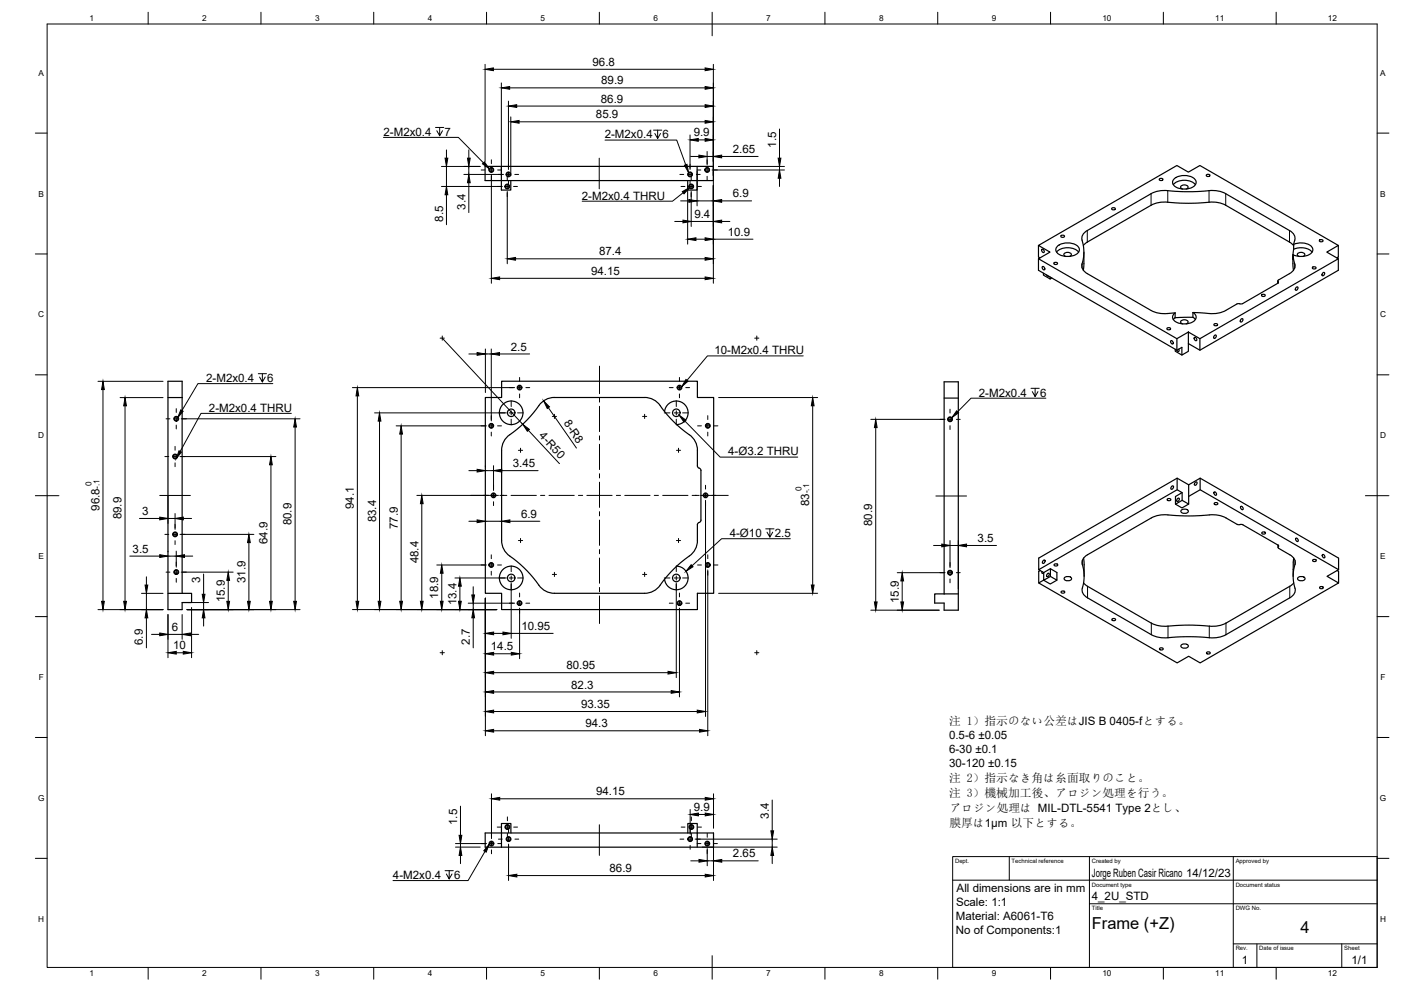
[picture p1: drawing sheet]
<svg xmlns="http://www.w3.org/2000/svg" width="594mm" height="420mm" viewBox="0 0 594 420" stroke-linecap="round" stroke-linejoin="round" font-family="sans-serif">
<!-- layer: Visible -->
<g fill="none" stroke="#000" stroke-width=".51">
<path d="M205.7 70.5h96.8v6.1h-96.8zM212.6 70.5v10.1h4v-4M295.6 70.5v10.1h-4v-4M491.6 75.9a.84 .84 0 0 1 .9-.3 .84 .84 0 0 1 .6 .7 .84 .84 0 0 1-.9 .3 .84 .84 0 0 1-.6-.7zM497.5 78.3a6.8 6.8 0 0 1 9.4 0M498 75.7a7.1 7.1 0 0 1 8.9 .5 2.3 2.3 0 0 1-1.8 3.5 6.6 6.6 0 0 1-7.8-1.9 1.96 1.96 0 0 1 .7-2.1zM511.5 74.2a.84 .84 0 0 1 .9-.3 .84 .84 0 0 1 .6 .6 .84 .84 0 0 1-.8 .4 .84 .84 0 0 1-.7-.7zM449.9 100a.84 .84 0 0 1 .8-.3 .84 .84 0 0 1 .7 .7 .84 .84 0 0 1-.9 .3 .84 .84 0 0 1-.6-.7zM471.4 88.3a.84 .84 0 0 1 .9-.3 .84 .84 0 0 1 .6 .7 .84 .84 0 0 1-.9 .3 .84 .84 0 0 1-.6-.7zM495.2 80.8a12.1 12.1 0 0 0-7.1 1.3l-27 15.6a3.7 3.7 0 0 0-2 5.1 18.3 18.3 0 0 1-.4 9.8l.6 1.8 1.8 1.6 27 15.6a15 15 0 0 0 10.2 1.1M495.2 80.8l7 .5 10.5-.5M501.4 80.1a.87 .87 0 0 1-.7-1 .87 .87 0 0 1 1.1-.7 1.27 1.27 0 0 1 1.3 .1 1.27 1.27 0 0 1 .6 1.2l-.7 .4"/>
<path d="M512.7 80.8a12 12 0 0 1 7 1.3l27.1 15.6a3.6 3.6 0 0 1 2 5l-.2 3M440.4 104.1l58.6-33.9 4.9 2.8 4.9-2.8 58.7 33.9-4.9 2.8 4.9 2.8-58.7 33.9-4.9-2.8-4.9 2.8-58.6-33.9 4.8-2.8zM440.4 109.7v4.9l58.6 33.9 2.2-1.2v3.2l2.7-1.6v-8.1M440.4 104.1v4.9l.6 .3M441.8 105.6a.83 .83 0 0 1 .9 .5 .83 .83 0 0 1-.2 1l-.8-.8zM442.1 113a.83 .83 0 0 1 .8 .5 .83 .83 0 0 1-.2 .9l-.8-.7zM442.5 115.8v.8l2.8 1.7v-.8M443.8 116.6l.5 .5h.4M446 117.9l-.7 .4M446.9 111.5a.84 .84 0 0 1 .9-.3 .84 .84 0 0 1 .6 .7 .84 .84 0 0 1-.9 .3 .84 .84 0 0 1-.6-.7zM448 106.9a6.8 6.8 0 0 1 9.4 0M448.5 104.3a7.1 7.1 0 0 1 8.8 .5 2.3 2.3 0 0 1-1.8 3.4 6.6 6.6 0 0 1-7.7-1.8 1.96 1.96 0 0 1 .7-2.1z"/>
<path d="M451.9 108.7a.87 .87 0 0 1-.7-1 .87 .87 0 0 1 1.1-.7 1.27 1.27 0 0 1 1.3 .1 1.27 1.27 0 0 1 .6 1.2l-.7 .4M459.4 104.1l1.7-1.5 27-15.6a13.4 13.4 0 0 1 8.8-1.1l10.5 .2a27.1 27.1 0 0 1 10.3 0l2 .9 27.1 15.6 1.8 1.6M459.6 106.9l-.2 7.7M541.8 119.1v1M542 119.4l-.2 .7M548.3 108l.2 6.6M548.3 108l.4 3a3.7 3.7 0 0 1-1.9 5l-4.7 2.7-.1 .7M548.6 105.7l-.3 4.3M548.6 103.6a7 7 0 0 1 7.8 1.3 2.69 2.69 0 0 1-2.6 3.6l-3.3 .2-2.2-.7M548.6 105.7a7 7 0 0 1 7.8 1.2M550.9 108.7a.87 .87 0 0 1-.7-1 .87 .87 0 0 1 1.1-.7 1.27 1.27 0 0 1 1.3 .1 1.27 1.27 0 0 1 .6 1.2l-.7 .4M556.5 113.4a.84 .84 0 0 1 .9-.3 .84 .84 0 0 1 .6 .6 .84 .84 0 0 1-.9 .4 .84 .84 0 0 1-.6-.7z"/>
<path d="M559.5 101.9a.84 .84 0 0 1 .8-.4 .84 .84 0 0 1 .7 .7 .84 .84 0 0 1-.9 .4 .84 .84 0 0 1-.6-.7zM560.9 115.7l.5-.2a.76 .76 0 0 1 .2 1 .76 .76 0 0 1-1 .3zM567.5 109.7v4.9l-58.7 33.9-4.9-2.8M567.5 104.1v4.9l-.6 .3M494.8 139.2a.84 .84 0 0 1 .9-.3 .84 .84 0 0 1 .6 .7 .84 .84 0 0 1-.8 .3 .84 .84 0 0 1-.7-.7zM498.3 132.7v2l7.5-.2M498.3 134.7l-.8 .8M501.4 137.3a.87 .87 0 0 1-.7-1 .87 .87 0 0 1 1.1-.7 1.27 1.27 0 0 1 1.3 .1 1.27 1.27 0 0 1 .6 1.2l-.7 .4M505.8 132.5v2M505.9 134.5l1 1M505.9 132.5a2.26 2.26 0 0 1 1.3 2.4 2.26 2.26 0 0 1-2.1 1.9 6.8 6.8 0 0 1-7.7-1.6 1.98 1.98 0 0 1 .9-2.5M514.8 137.5a.84 .84 0 0 1 .8-.4 .84 .84 0 0 1 .7 .7 .84 .84 0 0 1-.9 .4 .84 .84 0 0 1-.6-.7z"/>
<path d="M524.5 128.9l-4.7 2.7a13.4 13.4 0 0 1-8.8 1.2l-5.2-.3M526.3 135.3l.4-.2a.76 .76 0 0 1 .2 1 .76 .76 0 0 1-.9 .3zM526.9 128.7l-2.4 .2M535 125.1a.84 .84 0 0 1 .8-.4 .84 .84 0 0 1 .7 .7 .84 .84 0 0 1-.9 .3 .84 .84 0 0 1-.6-.6zM541.8 120.1l-14.9 8.6M549.6 121.9l.5-.3a.76 .76 0 0 1 .1 1 .76 .76 0 0 1-.9 .3zM496.5 144.4a.83 .83 0 0 1 .9 .5 .83 .83 0 0 1-.2 1l-.8-.8zM498.3 148.1v.8l2.9 1.6M499 143.6v4.9M499.8 148l.1 1-.6-.1-.3-.5M506.5 143a.83 .83 0 0 1 .9 .5 .83 .83 0 0 1-.2 1l-.8-.8zM508.8 143.6v4.9"/>
<path d="M515 142.3l.4-.3a.76 .76 0 0 1 .2 1 .76 .76 0 0 1-.9 .3zM71.2 168.6h6M205.8 168.5h6.9v-6.9h83v6.9h6.9v83h-6.9v6.9h-83v-6.9h-6.9zM279.9 172a55.7 55.7 0 0 0 13.7 13.5l1 1.3 1 2.4 .2 8.6 1.2 1 .2 .7v21l-.2 .6-1.2 1-.1 7.1a8.9 8.9 0 0 1-5.3 7.9l-3.5 3M279.9 171.9a7.9 7.9 0 0 0-6.6-3.4h-38.2a8.7 8.7 0 0 0-7.7 5 59 59 0 0 1-12.6 12l-1.7 2.9-.4 2.5v38.3a8.8 8.8 0 0 0 5 7.7 59.9 59.9 0 0 1 11.9 12.5l3 1.7 2.5 .4h38.3a8 8 0 0 0 6.5-3.4M281.8 174.5a5 5 0 0 1 5.3-4.5 5 5 0 0 1 4.7 5.1 5 5 0 0 1-4.9 4.9M400.3 161.9h6.1v96.8h-6.1v-3h-4v-3.9h4zM400.3 168.8h6.1M494.9 211.6a.84 .84 0 0 1 .9-.3 .84 .84 0 0 1 .6 .7 .84 .84 0 0 1-.8 .3 .84 .84 0 0 1-.7-.7zM496.8 206.2l.5-.2a.76 .76 0 0 1 .2 1 .76 .76 0 0 1-1 .3zM499.2 202.7v4.9M499.3 211.4l.4-.2a.76 .76 0 0 1 .2 .9 .76 .76 0 0 1-.9 .4z"/>
<path d="M500.9 216.3a1.87 1.87 0 0 1 3 .6 1.81 1.81 0 0 1-3.2-.3zM501.3 212.1l-2.8 1.7M504 205.5l4.9-2.8 58.7 33.9v4.9M504 205.5l-4.8-2.8-58.7 33.9v4.9M504 210.5l4.9-2.9 58.7 33.9M504 213.7l-2.8 1.6-2.7-1.5v-3.3l2.8-1.6-2.1-1.3-58.7 33.9 2.1 1.3 2.8-1.7 2.8 1.6v3.3l-2.8-1.6M504 205.5v8.2l-2.7-1.6v-3.2M506.8 204.5l.5-.2a.76 .76 0 0 1 .1 1 .76 .76 0 0 1-.9 .3zM508.9 202.7v4.9M514.9 213.4a.84 .84 0 0 1 .9-.4 .84 .84 0 0 1 .6 .7 .84 .84 0 0 1-.9 .3 .84 .84 0 0 1-.6-.6zM514.9 208.6a.83 .83 0 0 1 .8 .5 .83 .83 0 0 1-.2 .9l-.7-.8zM526.2 214.7a.83 .83 0 0 1 .8 .5 .83 .83 0 0 1-.2 .9l-.7-.8z"/>
<path d="M442.4 237.7l.4-.3a.76 .76 0 0 1 .2 1 .76 .76 0 0 1-.9 .3zM447 239.3a.84 .84 0 0 1 .9-.3 .84 .84 0 0 1 .6 .7 .84 .84 0 0 1-.9 .3 .84 .84 0 0 1-.6-.7zM459.5 236.6l.2 7.7M524.6 222.3l-4.7-2.7a13.5 13.5 0 0 0-8.9-1.1l-10.5 .2a27.5 27.5 0 0 0-10.2 0l-2.1 .9-27 15.6a3.7 3.7 0 0 0-2 5.1 18.3 18.3 0 0 1-.4 9.7l.6 1.9 1.8 1.6 27 15.6a12 12 0 0 0 7.1 1.3M524.6 222.3l2.4 .2M527 222.5l14.9 8.6M535.1 225.8a.84 .84 0 0 1 .8-.3 .84 .84 0 0 1 .7 .7 .84 .84 0 0 1-.9 .3 .84 .84 0 0 1-.6-.7zM541.9 231.1v1M541.9 231.1l.2 .7M542.1 231.8l.1 .7 4.7 2.7a3.7 3.7 0 0 1 2 5.1 18 18 0 0 0 .3 9.7l-.5 1.9-1.8 1.6-27 15.6a11.9 11.9 0 0 1-7.1 1.3M548.6 236.6l-.3 7.7M549.5 228.2a.83 .83 0 0 1 .9 .5 .83 .83 0 0 1-.2 .9l-.8-.8z"/>
<path d="M556.6 237.4a.84 .84 0 0 1 .9-.3 .84 .84 0 0 1 .6 .7 .84 .84 0 0 1-.8 .3 .84 .84 0 0 1-.7-.7zM560.8 235.1a.83 .83 0 0 1 .9 .5 .83 .83 0 0 1-.2 1l-.8-.8zM71.2 251.6h10v3.9h-4v3h-6v-96.9h6v90M281.8 245.6l-1.9 2.5M286.9 240.1l-5.1 5.5M286.9 240a5 5 0 0 1 4.9 5 5 5 0 0 1-4.7 5 5 5 0 0 1-5.3-4.4M400.3 251.8h6.1M441.1 241.9l-.6 .4v4.9M441.9 242.3v.8l.7-.3M444.1 243.3l.5-.3a.76 .76 0 0 1 .2 1 .76 .76 0 0 1-1 .3zM445.4 241.1v3.3l-2.8 1.6v-3.2M448.2 246l-2.9 1.6-2.7-1.6"/>
<path d="M450 250.8a.84 .84 0 0 1 .8-.3 .84 .84 0 0 1 .7 .7 .84 .84 0 0 1-.9 .3 .84 .84 0 0 1-.6-.7zM451.4 244.9a1.87 1.87 0 0 1 3 .6 1.81 1.81 0 0 1-3.2-.3zM459.5 247.2l1.7 1.4 27 15.6a15.8 15.8 0 0 0 10.6 1l8.8-.1a28.1 28.1 0 0 0 10.2-.1l2.1-.8 27-15.6 1.7-1.4M550.4 244.9a1.87 1.87 0 0 1 3 .6 1.81 1.81 0 0 1-3.2-.3zM559.6 249a.84 .84 0 0 1 .9-.4 .84 .84 0 0 1 .6 .7 .84 .84 0 0 1-.9 .4 .84 .84 0 0 1-.6-.7zM567 241.9l.6 .4v4.9M567.6 241.5l-4.9 2.8 4.9 2.9-58.7 33.9-4.9-2.9-4.8 2.9-58.7-33.9 2.1-1.3M471.5 262.5a.84 .84 0 0 1 .9-.3 .84 .84 0 0 1 .6 .7 .84 .84 0 0 1-.9 .3 .84 .84 0 0 1-.6-.7zM491.7 274.9a.84 .84 0 0 1 .9-.3 .84 .84 0 0 1 .6 .7 .84 .84 0 0 1-.9 .3 .84 .84 0 0 1-.6-.7zM495.3 270.4l8.7-.5 8.8 .5M500.9 273.5a1.87 1.87 0 0 1 3 .5 1.81 1.81 0 0 1-3.2-.2zM511.6 276.6a.84 .84 0 0 1 .9-.3 .84 .84 0 0 1 .6 .7 .84 .84 0 0 1-.8 .3 .84 .84 0 0 1-.7-.7z"/>
<path d="M205.7 353.2h96.9v6h-96.9zM216.6 353.2v-4.1h-4v10.1M291.7 353.2v-4.1h4v10.1"/>
<circle cx="208.4" cy="72" r=".81"/>
<circle cx="215.1" cy="79.1" r=".81"/>
<circle cx="215.6" cy="73.9" r=".81"/>
<circle cx="292.6" cy="73.9" r=".81"/>
<circle cx="293.1" cy="79.1" r=".81"/>
<circle cx="299.9" cy="72" r=".81"/>
<circle cx="74.8" cy="177.5" r=".81"/>
<circle cx="216.8" cy="175" r="1.6"/>
<circle cx="216.8" cy="175" r="5"/>
<circle cx="220.3" cy="164.3" r=".81"/>
<circle cx="286.8" cy="175" r="1.6"/>
<circle cx="288.1" cy="164.3" r=".81"/>
<circle cx="402.9" cy="177.8" r=".81"/>
<circle cx="74.2" cy="193.5" r=".81"/>
<circle cx="208.3" cy="180.5" r=".81"/>
<circle cx="300.1" cy="180.5" r=".81"/>
<circle cx="209.3" cy="210" r=".81"/>
<circle cx="299.2" cy="210" r=".81"/>
<circle cx="74.2" cy="226.6" r=".81"/>
<circle cx="208.3" cy="239.5" r=".81"/>
<circle cx="300.1" cy="239.5" r=".81"/>
<circle cx="74.8" cy="242.6" r=".81"/>
<circle cx="216.8" cy="245" r="1.6"/>
<circle cx="216.8" cy="245" r="5"/>
<circle cx="220.3" cy="255.7" r=".81"/>
<circle cx="286.8" cy="245" r="1.6"/>
<circle cx="288.1" cy="255.7" r=".81"/>
<circle cx="402.9" cy="242.8" r=".81"/>
<circle cx="208.4" cy="357.7" r=".81"/>
<circle cx="215.1" cy="350.6" r=".81"/>
<circle cx="215.7" cy="355.8" r=".81"/>
<circle cx="292.7" cy="355.8" r=".81"/>
<circle cx="293.2" cy="350.6" r=".81"/>
<circle cx="299.9" cy="357.7" r=".81"/>
</g>
<!-- layer: Visible Narrow -->
<g fill="none" stroke="#000" stroke-width=".42">
<path d="M461.1 97.7v4.9M488.1 82.1v4.9M495.2 80.8v4.9M512.7 80.8v4.9M519.7 82.1v4.9M546.8 97.7v4.9M458.8 112v1.6M542 119.4v.6M549 112v1.6M458.9 237.7v1.6M542.1 231.2v.6M549.1 237.7v1.6"/>
<path d="M461.2 248.6v4.9M546.9 248.6v4.9M488.2 264.2v4.9M495.3 265.5v4.9M512.8 265.5v4.9M519.9 264.2v4.9"/>
<circle cx="208.4" cy="72" r="1.04"/>
<circle cx="215.1" cy="79.1" r="1.04"/>
<circle cx="215.6" cy="74" r="1.04"/>
<circle cx="292.6" cy="73.9" r="1.04"/>
<circle cx="293.1" cy="79.1" r="1.04"/>
<circle cx="299.9" cy="72" r="1.04"/>
<circle cx="74.8" cy="177.5" r="1.04"/>
<circle cx="220.3" cy="164.3" r="1.03"/>
<circle cx="288.1" cy="164.3" r="1.03"/>
<circle cx="402.9" cy="177.8" r="1.04"/>
<circle cx="74.2" cy="193.5" r="1.04"/>
<circle cx="208.3" cy="180.5" r="1.03"/>
<circle cx="300.1" cy="180.5" r="1.03"/>
<circle cx="209.3" cy="210" r="1.03"/>
<circle cx="299.2" cy="210" r="1.03"/>
<circle cx="74.2" cy="226.5" r="1.04"/>
<circle cx="208.3" cy="239.5" r="1.03"/>
<circle cx="300.1" cy="239.5" r="1.03"/>
<circle cx="74.8" cy="242.5" r="1.04"/>
<circle cx="220.3" cy="255.7" r="1.03"/>
<circle cx="288.1" cy="255.7" r="1.03"/>
<circle cx="402.9" cy="242.8" r="1.04"/>
<circle cx="208.4" cy="357.7" r="1.04"/>
<circle cx="215.1" cy="350.6" r="1.04"/>
<circle cx="215.7" cy="355.8" r="1.04"/>
<circle cx="292.7" cy="355.8" r="1.04"/>
<circle cx="293.2" cy="350.6" r="1.04"/>
<circle cx="299.9" cy="357.7" r="1.04"/>
</g>
<!-- layer: BORDER -->
<g fill="none" stroke="#000" stroke-width=".42">
<path d="M20 10.2h564v400h-564zM62.8 5.2v5M110.7 5.2v5M158.5 5.2v5M206.3 5.2v5M254.1 5.2v5M302 5.2v10M349.8 5.2v5M397.6 5.2v5M445.5 5.2v5M493.3 5.2v5M541.1 5.2v5"/>
<path d="M15 56.4h5M584 56.4h5M15 107.7h5M584 107.7h5M15 158.9h5M584 158.9h5M15 210.2h10M579 210.2h10M15 261.4h5M584 261.4h5M15 312.7h5M584 312.7h5"/>
<path d="M15 363.9h5M584 363.9h5M62.8 410.2v5M110.7 410.2v5M158.5 410.2v5M206.3 410.2v5M254.1 410.2v5M302 405.2v10M349.8 410.2v5M397.6 410.2v5M445.5 410.2v5M493.3 410.2v5"/>
<path d="M541.1 410.2v5"/>
</g>
<!-- layer: TITLEBLOCK -->
<path d="M404 363.2h180v47h-180zM404 373.2h180M428 363.2v10M462 363.2v47M523 363.2v47M462 383.2h122M523 400.2h61M533 400.2v10M569 400.2v10" fill="none" stroke="#000" stroke-width=".42"/>
<!-- layer: Smart Centers -->
<g fill="none" stroke="#000" stroke-width=".42">
<path d="M204 72.1h1.7M207.5 72.1h1.8M208.4 67.8v1.6M208.4 71.2v1.8M208.4 74.7v1.7M210.8 79.1h1.6M211 72.1h1.7M211.3 74h1.6M214.2 79.1h1.8M214.7 74h1.8M215.1 74.8v1.6M215.1 78.2v1.8"/>
<path d="M215.6 69.7v1.6M215.6 73.1v1.8M215.6 76.6v1.7M217.8 79.1h1.6M218.3 74h1.6M254.1 67.1v13M288.3 74h1.6M288.8 79.1h1.6M291.7 74h1.8M292.2 79.1h1.8M292.6 69.7v1.6M292.6 73.1v1.8"/>
<path d="M292.6 76.6v1.7M293.1 74.8v1.6M293.1 78.2v1.8M295.3 74h1.6M295.6 72.1h1.6M295.8 79.1h1.6M299 72.1h1.7M299.8 67.8v1.6M299.8 71.2v1.8M299.8 74.7v1.7M302.5 72.1h1.7M215.1 81.7v1.7"/>
<path d="M293.1 81.7v1.7M186.6 143.4h1.8M187.5 142.5v1.8M254.2 155.2v11.7M320 143.4h1.8M320.9 142.5v1.8M70.4 177.6h1.7M73.9 177.6h1.7M74.7 173.2v1.7M74.7 176.7v1.8M77.4 177.6h1.6M208.3 176.2v1.7"/>
<path d="M208.3 179.6v1.8M211.7 175h2.4M215.9 175h1.8M216 164.3h1.6M216.8 169.9v2.5M216.8 174.2v1.7M216.8 177.7v2.4M219.4 164.3h1.8M219.5 175h2.4M220.3 160v1.7M220.3 163.4v1.8M220.3 167v1.7"/>
<path d="M223 164.3h1.6M234.2 176.6h1.8M235.1 175.6v1.8M254.2 168.7v1.8M254.2 172.3v10.7M272.5 176.6h1.7M273.3 175.6v1.8M281.7 175h2.4M283.8 164.3h1.6M285.9 175h1.8M286.8 169.9v2.5M286.8 174.2v1.7"/>
<path d="M286.8 177.7v2.4M287.2 164.3h1.8M288.1 160v1.7M288.1 163.4v1.8M288.1 167v1.7M289.5 175h2.4M290.8 164.3h1.6M300.1 176.2v1.7M300.1 179.6v1.8M398.5 177.8h1.7M402 177.8h1.7M402.8 173.5v1.6"/>
<path d="M402.8 176.9v1.8M405.5 177.8h1.7M69.9 193.6h1.7M73.3 193.6h1.8M74.2 189.3v1.6M74.2 192.7v1.8M74.2 196.2v1.7M74.7 180.2v1.7M76.9 193.6h1.6M204 180.6h1.6M207.4 180.6h1.8M208.3 183.2v1.6"/>
<path d="M211 180.6h1.6M219.8 190.9h1.8M220.7 190v1.8M254.2 184.8v1.8M254.2 188.4v10.7M286.8 190.9h1.8M287.7 190v1.8M295.8 180.6h1.6M299.2 180.6h1.8M300.1 183.2v1.6M302.8 180.6h1.6M402.8 180.5v1.6"/>
<path d="M67.7 210.1h13M199.6 210h11.7M209.3 205.7v1.7M209.3 209.1v1.8M209.3 212.7v1.7M211.9 210h3M216.7 210h10.7M229.2 210h1.8M232.8 210h10.7M245.3 210h1.8M248.9 210h10.7M254.2 200.9v1.7"/>
<path d="M254.2 204.4v10.7M254.2 216.9v1.8M261.4 210h1.7M264.9 210h10.8M277.4 210h1.8M281 210h10.7M293.5 210h3M297.1 210h11.7M299.2 205.7v1.7M299.2 209.1v1.8M299.2 212.7v1.7M396.9 210.3h13"/>
<path d="M69.9 226.6h1.7M73.3 226.6h1.8M74.2 222.3v1.6M74.2 225.7v1.8M74.2 229.2v1.7M74.7 238.3v1.6M76.9 226.6h1.6M204 239.5h1.6M207.4 239.5h1.8M208.3 235.2v1.7M208.3 238.7v1.7M211 239.5h1.6"/>
<path d="M216.8 239.9v2.5M219.8 229.2h1.8M220.7 228.3v1.8M254.2 220.5v10.7M254.2 233v1.8M254.2 236.6v10.7M286.8 239.9v2.5M286.8 229.2h1.8M287.7 228.3v1.8M295.8 239.5h1.6M299.2 239.5h1.8M300.1 235.2v1.7"/>
<path d="M300.1 238.7v1.7M302.8 239.5h1.6M402.8 238.5v1.6M70.4 242.6h1.7M73.9 242.6h1.7M74.7 241.7v1.8M74.7 245.2v1.7M77.4 242.6h1.6M208.3 242.2v1.7M211.7 245h2.4M215.9 245h1.8M216 255.7h1.6"/>
<path d="M216.8 244.2v1.7M216.8 247.7v2.4M219.4 255.7h1.8M219.5 245h2.4M220.3 251.4v1.7M220.3 254.8v1.8M220.3 258.4v1.7M223 255.7h1.6M234.2 243.5h1.8M235.1 242.7v1.7M254.2 249.1v1.8M254.2 252.6v11.8"/>
<path d="M272.5 243.5h1.7M273.3 242.7v1.7M281.7 245h2.4M283.8 255.7h1.6M285.9 245h1.8M286.8 244.2v1.7M286.8 247.7v2.4M287.2 255.7h1.8M288.1 251.4v1.7M288.1 254.8v1.8M288.1 258.4v1.7M289.5 245h2.4"/>
<path d="M290.8 255.7h1.6M300.1 242.2v1.7M398.5 242.8h1.7M402 242.8h1.7M402.8 241.9v1.8M402.8 245.5v1.6M405.5 242.8h1.7M186.6 276.7h1.8M187.5 275.8v1.8M320 276.7h1.8M320.9 275.8v1.8M204.1 357.7h1.6"/>
<path d="M207.5 357.7h1.8M208.4 353.4v1.6M208.4 356.8v1.8M210.8 350.7h1.7M211.1 357.7h1.6M211.3 355.8h1.7M214.2 350.7h1.8M214.8 355.8h1.7M215.2 346.4v1.6M215.2 349.8v1.8M215.2 353.3v1.7M215.6 351.5v1.6"/>
<path d="M215.6 354.9v1.8M215.6 358.4v1.7M217.8 350.7h1.7M218.3 355.8h1.7M254.1 349.7v13M288.3 355.8h1.7M288.8 350.7h1.7M291.8 355.8h1.7M292.2 350.7h1.8M292.7 351.5v1.6M292.7 354.9v1.8M292.7 358.4v1.7"/>
<path d="M293.2 346.4v1.6M293.2 349.8v1.8M293.2 353.3v1.7M295.3 355.8h1.7M295.6 357.7h1.6M295.8 350.7h1.7M299 357.7h1.8M299.9 353.4v1.6M299.9 356.8v1.8M302.6 357.7h1.6M208.4 360.3v1.7M299.9 360.3v1.7"/>
</g>
<!-- layer: FD_Dimensions -->
<g fill="none" stroke="#000" stroke-width=".42">
<path d="M205.7 27.3v41.2M209.2 29.4h89.8M212.6 35.2v39.3M216.1 37.3h82.9M302.5 27.3v92.8M215.6 42.9v29M216.6 49.6v24.9M219.1 45h79.9M220.1 51.6h78.9M292.6 57.2v14.7M296.1 59.3h2.9M330.5 54.7v12.4"/>
<path d="M187.2 70.6h16.4M187.2 79.1h25.8M189.3 63.6v3.5M189.3 70.6v8.5M196.7 74h16.8M198.8 63.6v3.5M198.8 70.6v3.4M198.8 77.5v12.6M208.4 74.2v45.9M291.6 78.7v24.8M292.9 66.3h3.5M295.6 72.7v14.6"/>
<path d="M299.8 64.2v5.8M299.8 66.3h2.7M301.9 72.1h30.7M304.6 70.6h28M306 66.3h15.5M330.5 70.6v1.5M330.5 75.6v3.5M189.3 82.6v12.7M215.1 81.2v30.6M286.1 93.9h3.5M288.6 85.2h3.5M293.1 81.2v14.8"/>
<path d="M293.1 93.9h9.4M295.6 85.2h6.9M306 85.2h12.7M306 93.9h3.5M211.9 118h87.1M218.6 109.7h80.4M295.1 101.4h3.9M302.5 101.4h16.8M187.5 143.4l34.2 36.5M198.8 150.1h3.5M205.8 148v18.4M205.8 150.1h2.5"/>
<path d="M208.3 148v30.4M211.8 150.1h12.8M41.6 161.7h27.5M43.7 165.2v89.8M50.9 168.6h18.2M53 172.1v82.9M76.8 177.6h50.4M149.4 164.3h68.8M151.5 167.9v87M158.8 175h55.9M160.9 178.5v76.4M232.5 172.8l11.9 17.2"/>
<path d="M304.7 168.6h42M344.6 172v76M369.3 177.8h31.4M76.3 193.6h40.7M114.9 197.1v57.9M125.1 181.1v73.9M168 180.6h38.2M170.1 184v70.9M198.8 199.5h3.5M205.8 197.4v.7M205.8 199.5h3.5M209.3 197.4v10.5"/>
<path d="M212.8 199.5h15.4M224 182.5l13.2 14.1M371.3 181.3v73.9M59.1 219.8h8.6M71.2 210.1v11.8M71.2 219.8h3M74.2 217.7v6.8M77.7 219.8h3.5M176.8 210h30.4M178.9 213.6v41.3M299.2 212.1v91.7M55 235.8h12.7"/>
<path d="M71.2 233.7v.3M71.2 235.8h3.5M74.7 233.7v6.8M76.3 226.6h31.4M78.2 235.8h3.5M105.5 230.1v24.9M185.2 239.5h21M198.8 221h3.5M205.8 221h6.9M216.2 221h12.7M395.9 231.3h3.5M402.8 229.2v11.5"/>
<path d="M402.8 231.3h3.6M406.4 229.2v20.5M409.9 231.3h12.7M41.6 258.5h27.5M60 251.6h9.1M62.1 244.6v3.5M62.1 251.6v6.9M76.8 242.6h22.1M79.3 258.5h47.9M79.3 255.5h9.1M81.2 257.6v21.2M86.3 243.4v8.6"/>
<path d="M86.3 255.5v3M96.8 246.1v8.9M149.4 258.4h61.2M187.3 243v11.9M192.9 245h21.8M195 248.5v6.4M198.5 255.7h19.7M200.7 248.8v3.4M200.7 255.7v2.7M205.8 253.6v58.3M216.8 247.1v23.5M220.3 257.8v21.5"/>
<path d="M286.8 247.1v40.2M288.1 257.8v37.7M300.1 241.6v70.3M304.7 251.5h42M369.3 258.7h29M380.5 242.8h20.2M382.6 246.3v8.9M62.1 262v12.7M64.2 269h3.5M71.2 260.6v18.2M71.2 269h6M74.7 276.8h3"/>
<path d="M77.2 260.6v10.5M80.7 269h3.5M86.3 262v3.5M200.7 261.9v12.8M209.3 268.5h4M209.3 277.2h7.5M216.8 268.5h17.8M209.3 285.2h74M209.3 293.4h75.3M209.3 301.7h86.4M209.3 309.8h87.3M208.4 336.6v19"/>
<path d="M211.9 338.7h87.1M302.6 336.6v14.5M327.4 339.2v13.1M193.1 359.2h10.5M193.1 357.7h13.2M195.3 341.8v12.4M195.3 357.7v1.5M215.6 357.9v15.4M292.7 343.2v10.5M294.7 355.8h34.9M296.1 345.3h2.9M297.8 359.2h31.8"/>
<path d="M299.9 359.8v7.3M302.6 355.3v18M327.4 355.8v3.4M195.3 362.7v3.5M219.2 371.2h79.8M292.9 365h3.5M299.9 365h2.7M306 365h15.5M327.4 362.7v3.5"/>
</g>
<g fill="#000" stroke="#000" stroke-width=".42">
<path d="M205.7 29.4l3.5-.6v1.2zM212.6 37.3l3.5-.6v1.1zM299 36.7l3.5 .6-3.5 .5zM299 28.8l3.5 .6-3.5 .6zM215.6 45l3.5-.6v1.2zM216.6 51.6l3.5-.5v1.1zM292.6 59.3l3.5-.6v1.2zM299 51.1l3.5 .5-3.5 .6zM299 58.7l3.5 .6-3.5 .6zM299 44.4l3.5 .6-3.5 .6zM188.7 67.1h1.2l-.6 3.5zM198.2 67.1h1.2l-.6 3.5z"/>
<path d="M198.8 74l.6 3.5h-1.2zM296.4 65.8l3.4 .5-3.4 .6zM302.5 66.3l3.5-.5v1.1zM330.5 72.1l.6 3.5h-1.1zM330 67.1h1.1l-.6 3.5zM189.3 79.1l.6 3.5h-1.2zM289.6 93.3l3.5 .6-3.5 .6zM292.1 84.6l3.5 .6-3.5 .6zM302.5 85.2l3.5-.6v1.2zM302.5 93.9l3.5-.6v1.2zM208.4 118l3.5-.6v1.2zM215.1 109.7l3.5-.5v1.1z"/>
<path d="M291.6 101.4l3.5-.6v1.2zM299 100.8l3.5 .6-3.5 .6zM299 109.2l3.5 .5-3.5 .6zM299 117.4l3.5 .6-3.5 .6zM202.3 149.5l3.5 .6-3.5 .5zM208.3 150.1l3.5-.6v1.1zM43.7 161.7l.5 3.5h-1.1zM53 168.6l.6 3.5h-1.1zM151.5 164.3l.6 3.6h-1.1zM160.9 175l.6 3.5h-1.1zM230.5 170l2.5 2.5-.9 .7zM344.6 168.6l.6 3.4h-1.2z"/>
<path d="M114.9 193.6l.6 3.5h-1.2zM125.1 177.6l.6 3.5h-1.2zM170.1 180.6l.6 3.4h-1.2zM202.3 199l3.5 .5-3.5 .6zM209.3 199.5l3.5-.5v1.1zM221.7 179.9l2.8 2.2-.9 .8zM371.3 177.8l.6 3.5h-1.1zM67.7 219.2l3.5 .6-3.5 .6zM74.2 219.8l3.5-.6v1.2zM178.9 210l.5 3.6h-1.1zM67.7 235.2l3.5 .6-3.5 .5zM74.7 235.8l3.5-.6v1.1z"/>
<path d="M105.5 226.6l.6 3.5h-1.1zM202.3 220.4l3.5 .6-3.5 .6zM212.7 221l3.5-.6v1.2zM399.4 230.7l3.4 .6-3.4 .5zM406.4 231.3l3.5-.6v1.1zM43.1 255h1.1l-.5 3.5zM52.5 255h1.1l-.6 3.5zM61.5 248.1h1.2l-.6 3.5zM85.7 252h1.2l-.6 3.5zM96.2 255h1.1l-.5 3.5zM96.8 242.6l.5 3.5h-1.1zM105 255h1.1l-.6 3.5z"/>
<path d="M114.3 255h1.2l-.6 3.5zM124.5 255h1.2l-.6 3.5zM151 254.9h1.1l-.6 3.5zM160.4 254.9h1.1l-.6 3.5zM169.5 254.9h1.2l-.6 3.5zM178.3 254.9h1.1l-.5 3.5zM186.7 254.9h1.2l-.6 3.5zM187.3 239.5l.6 3.5h-1.2zM194.4 254.9h1.2l-.6 3.5zM195 245l.6 3.5h-1.2zM200.1 252.2h1.1l-.5 3.5zM344 248h1.2l-.6 3.5z"/>
<path d="M370.8 255.2h1.1l-.6 3.5zM382 255.2h1.2l-.6 3.5zM382.6 242.8l.6 3.5h-1.2zM62.1 258.5l.6 3.5h-1.2zM67.7 268.4l3.5 .6-3.5 .5zM71.2 276.8l3.5-.6v1.1zM77.7 276.2l3.5 .6-3.5 .5zM77.2 269l3.5-.6v1.1zM86.3 258.5l.6 3.5h-1.2zM200.7 258.4l.5 3.5h-1.1zM205.8 268.5l3.5-.5v1.1zM205.8 277.2l3.5-.6v1.1z"/>
<path d="M213.3 268l3.5 .5-3.5 .6zM216.8 276.6l3.5 .6-3.5 .5zM205.8 285.2l3.5-.6v1.2zM205.8 293.4l3.5-.6v1.1zM283.3 284.6l3.5 .6-3.5 .6zM284.6 292.8l3.5 .6-3.5 .5zM205.8 301.7l3.5-.6v1.2zM205.8 309.8l3.5-.6v1.2zM295.7 301.1l3.5 .6-3.5 .6zM296.6 309.2l3.5 .6-3.5 .6zM208.4 338.7l3.5-.6v1.1zM299 338.1l3.6 .6-3.6 .5z"/>
<path d="M194.7 354.2h1.1l-.5 3.5zM292.7 345.3l3.4-.6v1.2zM299 344.7l3.6 .6-3.6 .6zM326.9 352.3h1.1l-.6 3.5zM195.3 359.2l.5 3.5h-1.1zM215.6 371.2l3.6-.6v1.2zM296.4 364.4l3.5 .6-3.5 .5zM299 370.6l3.6 .6-3.6 .6zM302.6 365l3.4-.6v1.1zM327.4 359.2l.6 3.5h-1.1z"/>
</g>
<!-- layer: Hole Notes -->
<path d="M205.4 68.6l2.1 2.9-2.9-2zM289.3 81.2l3.1-1.7-2.4 2.7zM76.7 173.8l1 .5-2.3 2.8zM288 176l2.9 2.1-.9 .9zM290.9 160.9l.9 .7-2.7 2.3zM75.9 191.1l1 .6-2.2 2.8zM207.4 358l-1.2 3.3-1.1-.6z" fill="#000" stroke="#000" stroke-width=".42"/>
<g fill="none" stroke="#000" stroke-width=".42">
<path d="M162.6 58.3h31.8l10.6 10.7M184.7 54h3.5M186.4 54v3.6l-1.2-2.2M187.6 55.4l-1.2 2.2M289.7 81.7l-4.5 3.6h-38.3M109.5 158.4h3.5M111.3 158.4v3.5l-1.2-2M112.5 159.9l-1.2 2M340.6 150.9h-40.6l-8.7 10.3M115.7 162.6h-31.8l-6.7 11.5M123.5 175.3h-38.3l-8.8 16.1M290.4 178.5l15 15.3h32.9"/>
<path d="M188.7 369.1h3.5M190.5 369.1v3.5l-1.2-2.1M191.7 370.5l-1.2 2.1M205.7 361l-7.2 12.3h-31.9"/>
</g>
<!-- layer: Leaders -->
<path d="M256.6 59.4h30.4l3.8 10.5M277.1 55.2h3.5M278.9 55.2v3.5l-1.2-2.1M280.1 56.6l-1.2 2.1M437.2 164.6h3.5M438.9 164.6v3.5l-1.2-2.1M440.1 166l-1.2 2.1M443.5 168.8h-31.7l-5.7 5.8M324.7 224.2h3.5M326.5 224.2v3.5l-1.3-2.1M327.7 225.6l-1.2 2.1M335.1 228.4h-29.1l-12.5 11.5" fill="none" stroke="#000" stroke-width=".42"/>
<path d="M290.2 70.1l1.1-.4 .7 3.5zM405.7 174.2l.8 .8-2.9 2.1zM293.1 239.4l.8 .9-3 1.9z" fill="#000" stroke="#000" stroke-width=".42"/>
<g font-size="7">
<text x="463" y="393.7">Frame (+Z)</text>
<text x="551.5" y="395.4">4</text>
</g>
<g font-size="5">
<text x="402.4" y="307.5">注 1）指示のない公差はJIS B 0405-fとする。</text>
<text x="402.4" y="331.5">注 2）指示なき角は糸面取りのこと。</text>
<text x="402.4" y="337.9">注 3）機械加工後、アロジン処理を行う。</text>
<text x="402.6" y="344.3">アロジン処理は MIL-DTL-5541 Type 2とし、</text>
<text x="402.6" y="350.8">膜厚は1μm 以下とする。</text>
</g>
<g font-size="4.9">
<text x="251.2" y="27.9">96.8</text>
<text x="254.9" y="35.8">89.9</text>
<text x="254.8" y="43.5">86.9</text>
<text x="252.7" y="50.2">85.9</text>
<text x="162.6" y="57.6">2-M2x0.4</text>
<text x="188.5" y="57.6">7</text>
<text x="256.4" y="58.7">2-M2x0.4</text>
<text x="280.9" y="58.7">6</text>
<text x="294.2" y="57.8">9.9</text>
<text x="310.7" y="64.9">2.65</text>
<text x="329.1" y="62.7" transform="rotate(-90 329.1 62.7)">1.5</text>
<text x="310.7" y="83.7">6.9</text>
<text x="197.3" y="88.9" transform="rotate(-90 197.3 88.9)">3.4</text>
<text x="246.7" y="84.6">2-M2x0.4 THRU</text>
<text x="187.9" y="94.1" transform="rotate(-90 187.9 94.1)">8.5</text>
<text x="294.4" y="92.4">9.4</text>
<text x="308.6" y="99.9">10.9</text>
<text x="254.1" y="108.3">87.4</text>
<text x="250.6" y="116.5">94.15</text>
<text x="216.6" y="148.6">2.5</text>
<text x="302.9" y="150.2">10-M2x0.4 THRU</text>
<text x="87.4" y="161.9">2-M2x0.4</text>
<text x="113.3" y="161.9">6</text>
<text x="415.1" y="168.1">2-M2x0.4</text>
<text x="441" y="168.1">6</text>
<text x="88.6" y="174.6">2-M2x0.4 THRU</text>
<text x="238.9" y="179.5" transform="rotate(55 238.9 179.5)">8-R8</text>
<text x="228.4" y="185" transform="rotate(47 228.4 185)">4-R50</text>
<text x="308.8" y="193.1">4-Ø3.2 THRU</text>
<text x="217.5" y="198.1">3.45</text>
<text x="150.1" y="215.8" transform="rotate(-90 150.1 215.8)">94.1</text>
<text x="343.2" y="214.5" transform="rotate(-90 343.2 214.5)">83</text>
<text x="42.2" y="216.6" transform="rotate(-90 42.2 216.6)">96.8</text>
<text x="51.6" y="220.2" transform="rotate(-90 51.6 220.2)">89.9</text>
<text x="60.3" y="218.4">3</text>
<text x="159.5" y="221.5" transform="rotate(-90 159.5 221.5)">83.4</text>
<text x="220.9" y="219.5">6.9</text>
<text x="123.7" y="222.8" transform="rotate(-90 123.7 222.8)">80.9</text>
<text x="168.6" y="224.3" transform="rotate(-90 168.6 224.3)">77.9</text>
<text x="309.4" y="227.7">4-Ø10</text>
<text x="328.5" y="227.7">2.5</text>
<text x="369.9" y="223" transform="rotate(-90 369.9 223)">80.9</text>
<text x="113.4" y="230.8" transform="rotate(-90 113.4 230.8)">64.9</text>
<text x="414.5" y="229.8">3.5</text>
<text x="56.2" y="234.3">3.5</text>
<text x="177.4" y="238.9" transform="rotate(-90 177.4 238.9)">48.4</text>
<text x="84.9" y="247.3" transform="rotate(-90 84.9 247.3)">3</text>
<text x="104.1" y="247.3" transform="rotate(-90 104.1 247.3)">31.9</text>
<text x="95.3" y="255.4" transform="rotate(-90 95.3 255.4)">15.9</text>
<text x="185.9" y="253.9" transform="rotate(-90 185.9 253.9)">18.9</text>
<text x="193.5" y="256.6" transform="rotate(-90 193.5 256.6)">13.4</text>
<text x="381.1" y="255.7" transform="rotate(-90 381.1 255.7)">15.9</text>
<text x="72.9" y="267.5">6</text>
<text x="221.1" y="267.1">10.95</text>
<text x="60.6" y="273.4" transform="rotate(-90 60.6 273.4)">6.9</text>
<text x="73.4" y="275.3">10</text>
<text x="199.2" y="273.4" transform="rotate(-90 199.2 273.4)">2.7</text>
<text x="208.2" y="275.7">14.5</text>
<text x="240.2" y="283.7">80.95</text>
<text x="242.2" y="291.9">82.3</text>
<text x="246.4" y="300.2">93.35</text>
<text x="248.2" y="308.4">94.3</text>
<text x="402.4" y="313.4">0.5-6 ±0.05</text>
<text x="402.4" y="319.2">6-30 ±0.1</text>
<text x="402.4" y="325">30-120 ±0.15</text>
<text x="252.8" y="337.2">94.15</text>
<text x="294.2" y="343.9">9.9</text>
<text x="326" y="347.1" transform="rotate(-90 326 347.1)">3.4</text>
<text x="193.8" y="349.8" transform="rotate(-90 193.8 349.8)">1.5</text>
<text x="310.8" y="363.5">2.65</text>
<text x="258.5" y="369.8">86.9</text>
<text x="463" y="371.7">Jorge Ruben Casir Ricano 14/12/23</text>
<text x="166.6" y="372.6">4-M2x0.4</text>
<text x="192.6" y="372.6">6</text>
<text x="405.7" y="378.3">All dimensions are in mm</text>
<text x="463" y="381.7">4_2U_STD</text>
<text x="405.4" y="384.2">Scale: 1:1</text>
<text x="405.3" y="396">No of Components:1</text>
<text x="405.3" y="390.1">Material: A6061-T6</text>
<text x="526.6" y="408.8">1</text>
<text x="573.1" y="408.8">1/1</text>
</g>
<g font-size="3.5">
<text x="37.9" y="8.9">1</text>
<text x="85.8" y="8.9">2</text>
<text x="133.6" y="8.9">3</text>
<text x="181.4" y="8.9">4</text>
<text x="229.3" y="8.9">5</text>
<text x="277.1" y="8.9">6</text>
<text x="324.9" y="8.9">7</text>
<text x="372.7" y="8.9">8</text>
<text x="420.6" y="8.9">9</text>
<text x="467.4" y="8.9">10</text>
<text x="515.3" y="8.9">11</text>
<text x="563.1" y="8.9">12</text>
<text x="16.3" y="32">A</text>
<text x="585.3" y="32">A</text>
<text x="16.3" y="83.3">B</text>
<text x="585.3" y="83.3">B</text>
<text x="16.2" y="134.6">C</text>
<text x="585.2" y="134.6">C</text>
<text x="16.2" y="185.8">D</text>
<text x="585.2" y="185.8">D</text>
<text x="38.9" y="206.1" transform="rotate(-90 38.9 206.1)">0</text>
<text x="42.2" y="207.2" transform="rotate(-90 42.2 207.2)">-.1</text>
<text x="339.8" y="208.1" transform="rotate(-90 339.8 208.1)">0</text>
<text x="343.2" y="209.2" transform="rotate(-90 343.2 209.2)">-.1</text>
<text x="16.3" y="237">E</text>
<text x="585.3" y="237">E</text>
<text x="16.4" y="288.3">F</text>
<text x="585.4" y="288.3">F</text>
<text x="16.1" y="339.6">G</text>
<text x="585.1" y="339.6">G</text>
<text x="16.2" y="390.8">H</text>
<text x="585.2" y="390.8">H</text>
<text x="37.9" y="413.9">1</text>
<text x="85.8" y="413.9">2</text>
<text x="133.6" y="413.9">3</text>
<text x="181.4" y="413.9">4</text>
<text x="229.3" y="413.9">5</text>
<text x="277.1" y="413.9">6</text>
<text x="324.9" y="413.9">7</text>
<text x="372.7" y="413.9">8</text>
<text x="420.6" y="413.9">9</text>
<text x="467.4" y="413.9">10</text>
<text x="515.3" y="413.9">11</text>
<text x="563.1" y="413.9">12</text>
</g>
<g font-size="2.5">
<text x="405" y="366">Dept.</text>
<text x="429" y="366">Technical reference</text>
<text x="463" y="366">Created by</text>
<text x="524" y="366">Approved by</text>
<text x="463" y="376">Document type</text>
<text x="524" y="376">Document status</text>
<text x="463" y="386">Title</text>
<text x="524" y="386">DWG No.</text>
<text x="524" y="403">Rev.</text>
<text x="534" y="403">Date of issue</text>
<text x="570" y="403">Sheet</text>
</g>
</svg>
